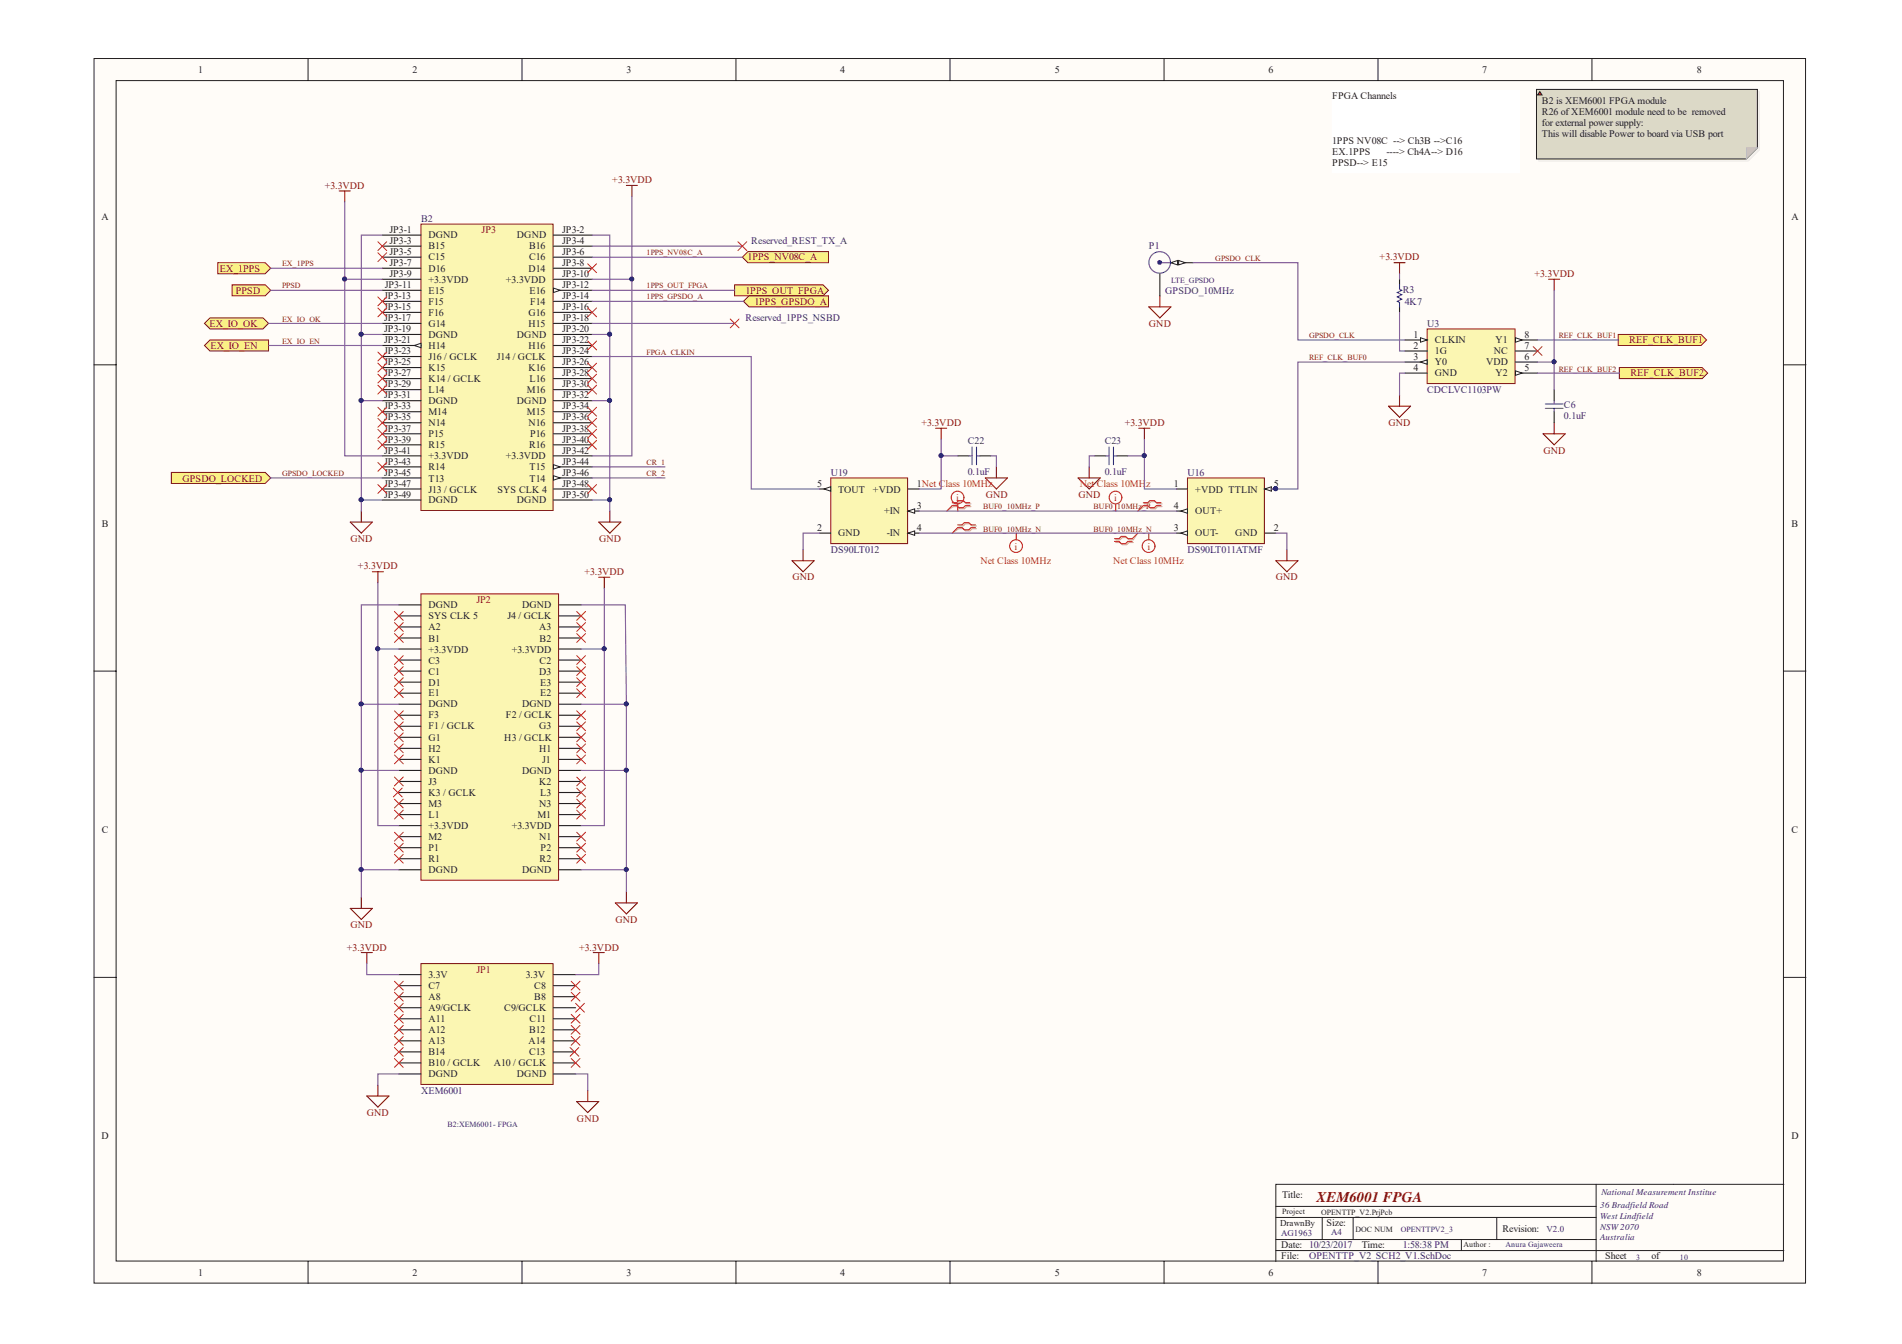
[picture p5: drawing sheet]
<svg xmlns="http://www.w3.org/2000/svg" width="297mm" height="210mm" viewBox="0 0 297 210" stroke-linecap="round" stroke-linejoin="round" font-family="sans-serif">
<path d="M14.7 9.1h267.3v191.4h-267.3z" fill="#fffcf8"/>
<path d="M14.7 9.1h267.3v191.4h-267.3z" fill="none" stroke="#231f20" stroke-width=".16"/>
<path d="M18.1 12.6h260.4v184.4h-260.4z" fill="#fffcf8"/>
<g fill="none" stroke="#231f20" stroke-width=".16">
<path d="M18.1 12.6h260.4v184.4h-260.4zM48.1 9.1v3.5M81.5 9.1v3.5M114.9 9.1v3.5M148.4 9.1v3.5M181.8 9.1v3.5M215.2 9.1v3.5M248.6 9.1v3.5M14.7 57h3.4M278.6 57h3.4M14.7 104.8h3.4M278.6 104.8h3.4"/>
<path d="M14.7 152.7h3.4M278.6 152.7h3.4M48.1 197.1v3.5M81.5 197.1v3.5M114.9 197.1v3.5M148.4 197.1v3.5M181.8 197.1v3.5M199.2 188.5h50.1M199.2 193.7h50.1M199.2 195.4h79.4M199.2 190.2h50.1M206.5 190.2v3.5"/>
<path d="M211.3 190.2v3.5M215.2 197.1v3.5M228.2 193.7v1.7M233.7 190.2v3.5M248.6 197.1v3.5M249.3 185v12.1M278.6 185h-79.4v12.1"/>
</g>
<path d="M65.7 150.5h20.7v18.9h-20.7z" fill="#fbf6b2"/>
<path d="M65.7 150.5h20.7v18.9h-20.7z" fill="none" stroke="#7f1416" stroke-width=".16"/>
<path d="M65.7 92.8h21.5v44.7h-21.5z" fill="#fbf6b2"/>
<path d="M65.7 92.8h21.5v44.7h-21.5z" fill="none" stroke="#7f1416" stroke-width=".16"/>
<path d="M65.7 35h20.7v44.8h-20.7z" fill="#fbf6b2"/>
<path d="M65.7 35h20.7v44.8h-20.7z" fill="none" stroke="#7f1416" stroke-width=".16"/>
<g fill="none" stroke="#231f20" stroke-width=".17">
<path d="M59.7 36.7h6M59.7 38.5h6M86.4 36.7h6.1M86.4 38.5h6.1M59.7 40.2h6M59.7 41.9h6M59.7 43.6h6M59.7 45.4h6M86.4 40.2h6.1M86.4 41.9h6.1M86.4 43.6h6.1M86.4 45.4h6.1"/>
<path d="M62.3 152.3h3.4M62.3 154h3.4M62.3 155.7h3.4M62.3 157.4h3.4M62.3 159.2h3.4M86.4 152.3h3.5M86.4 154h3.5M86.4 155.7h3.5M86.4 157.4h3.5M86.4 159.2h3.5M62.3 160.9h3.4M62.3 162.6h3.4"/>
<path d="M62.3 164.3h3.4M62.3 166.1h3.4M62.3 167.8h3.4M86.4 160.9h3.5M86.4 162.6h3.5M86.4 164.3h3.5M86.4 166.1h3.5M86.4 167.8h3.5"/>
</g>
<path d="M86.4 45l1.1 .4-1.1 .3z" fill="#fffcf8"/>
<path d="M86.4 45l1.1 .4-1.1 .3z" fill="none" stroke="#231f20" stroke-width=".16"/>
<path d="M59.7 47.1h6M59.7 48.8h6M59.7 50.5h6M59.7 52.3h6M59.7 54h6M86.4 47.1h6.1M86.4 48.8h6.1M86.4 50.5h6.1M86.4 52.3h6.1" fill="none" stroke="#231f20" stroke-width=".17"/>
<path d="M64.7 54l1-.4v.7z" fill="#fffcf8"/>
<path d="M64.7 54l1-.4v.7z" fill="none" stroke="#231f20" stroke-width=".16"/>
<g fill="none" stroke="#231f20" stroke-width=".17">
<path d="M59.7 55.7h6M59.7 57.4h6M59.7 59.2h6M86.4 54h6.1M86.4 55.7h6.1M86.4 57.4h6.1M86.4 59.2h6.1M59.7 60.9h6M59.7 62.6h6M59.7 64.3h6M59.7 66h6M59.7 67.8h6"/>
<path d="M59.7 69.5h6M59.7 71.2h6M59.7 72.9h6M86.4 60.9h6.1M86.4 62.6h6.1M86.4 64.3h6.1M86.4 66h6.1M86.4 67.8h6.1M86.4 69.5h6.1M86.4 71.2h6.1M86.4 72.9h6.1"/>
</g>
<path d="M86.4 72.6l1.1 .3-1.1 .4z" fill="#fffcf8"/>
<path d="M86.4 72.6l1.1 .3-1.1 .4z" fill="none" stroke="#231f20" stroke-width=".16"/>
<path d="M59.7 74.7h6M86.4 74.7h6.1" fill="none" stroke="#231f20" stroke-width=".17"/>
<path d="M86.4 74.3l1.1 .4-1.1 .3z" fill="#fffcf8"/>
<path d="M86.4 74.3l1.1 .4-1.1 .3z" fill="none" stroke="#231f20" stroke-width=".16"/>
<g fill="none" stroke="#231f20" stroke-width=".17">
<path d="M218.6 43.6v.9M218.6 47.9v.9M59.7 76.4h6M59.7 78.1h6M86.4 76.4h6.1M86.4 78.1h6.1M62.3 94.5h3.4M62.3 96.2h3.4M62.3 98h3.4M62.3 99.7h3.4M87.3 94.5h3.5M87.3 96.2h3.5"/>
<path d="M87.3 98h3.5M87.3 99.7h3.5M62.3 101.4h3.4M62.3 103.1h3.4M62.3 104.8h3.4M62.3 106.6h3.4M62.3 108.3h3.4M62.3 110h3.4M62.3 111.7h3.4M62.3 113.5h3.4M62.3 115.2h3.4M62.3 116.9h3.4"/>
<path d="M62.3 118.6h3.4M87.3 101.4h3.5M87.3 103.1h3.5M87.3 104.8h3.5M87.3 106.6h3.5M87.3 108.3h3.5M87.3 110h3.5M87.3 111.7h3.5M87.3 113.5h3.5M87.3 115.2h3.5M87.3 116.9h3.5M87.3 118.6h3.5"/>
<path d="M62.3 120.4h3.4M62.3 122.1h3.4M62.3 123.8h3.4M62.3 125.5h3.4M62.3 127.3h3.4M62.3 129h3.4M62.3 130.7h3.4M62.3 132.4h3.4M62.3 134.2h3.4M62.3 135.9h3.4M87.3 120.4h3.5M87.3 122.1h3.5"/>
<path d="M87.3 123.8h3.5M87.3 125.5h3.5M87.3 127.3h3.5M87.3 129h3.5M87.3 130.7h3.5M87.3 132.4h3.5M87.3 134.2h3.5M87.3 135.9h3.5"/>
</g>
<g fill="none" stroke="#7f1416" stroke-width=".17">
<path d="M53 29.8h1.7M53.8 29.8v1.8M97.8 29h1.7M98.7 29v1.7M179.4 47.9h3.5l-1.8 1.8zM181.1 46.2v1.7M217.7 41h1.7M218.6 41v1.8M241.9 43.6h1.7M242.7 43.6v1.8M56.4 79.8v1.8M95.2 79.8v1.8"/>
<path d="M216.8 63.5h3.5l-1.7 1.7zM218.6 61.7v1.8M54.7 81.6h3.5l-1.8 1.7zM58.2 89.3h1.7M59 89.3v1.8M93.5 81.6h3.5l-1.8 1.7zM93.5 90.2h1.7M94.4 90.2v1.7M97.8 139.3v1.8M54.7 141.9h3.5l-1.8 1.7zM56.4 148.8h1.8M56.4 140.2v1.7"/>
<path d="M57.3 148.8v1.7M92.6 148.8h1.8M93.5 148.8v1.7M96.1 141.1h3.4l-1.7 1.7zM57.3 171.2h3.4l-1.7 1.8zM59 169.5v1.7M90.1 172.1h3.4l-1.7 1.7zM91.8 170.4v1.7"/>
</g>
<path d="M218.6 44.5v.7l.3 .2-.7 .3 .7 .3-.7 .4 .7 .3-.7 .4 .4 .2v.6" fill="none" stroke="#3953a4" stroke-width=".17"/>
<path d="M115.9 40.2l.9-.9h12.6v1.7h-12.6z" fill-rule="evenodd" fill="#faf185"/>
<path d="M115.9 40.2l.9-.9h12.6v1.7h-12.6z" fill="none" stroke="#7f1416" stroke-width=".16"/>
<path d="M208.1 14.1h29.2v12.9h-29.2z" fill="#fff"/>
<path d="M208.1 14.1h29.2v12.9h-29.2z" fill="none" stroke="#fff" stroke-width=".16"/>
<path d="M34 41h7.4l.9 .9-.9 .9h-7.4z" fill-rule="evenodd" fill="#faf185"/>
<path d="M34 41h7.4l.9 .9-.9 .9h-7.4z" fill="none" stroke="#7f1416" stroke-width=".16"/>
<path d="M36.2 44.5h5.2l.9 .9-.9 .8h-5.2z" fill-rule="evenodd" fill="#faf185"/>
<path d="M36.2 44.5h5.2l.9 .9-.9 .8h-5.2z" fill="none" stroke="#7f1416" stroke-width=".16"/>
<path d="M91.8 41.2l1.4 1.4M93.2 41.2l-1.4 1.4" fill="none" stroke="#ed2024" stroke-width=".16"/>
<path d="M31.9 54l.9-.9h9.1v1.7h-9.1z" fill-rule="evenodd" fill="#faf185"/>
<path d="M31.9 54l.9-.9h9.1v1.7h-9.1z" fill="none" stroke="#7f1416" stroke-width=".16"/>
<path d="M31.9 50.5l.9-.8h8.3l.8 .8-.8 .9h-8.3z" fill-rule="evenodd" fill="#faf185"/>
<path d="M31.9 50.5l.9-.8h8.3l.8 .8-.8 .9h-8.3z" fill="none" stroke="#7f1416" stroke-width=".16"/>
<path d="M182.9 41h3.4M242.7 60.9v1.7M242.7 64.3v1.7" fill="none" stroke="#231f20" stroke-width=".17"/>
<path d="M241.3 63.8h2.8M241.3 63.1h2.8M242.7 62.6v.5M242.7 63.8v.5" fill="none" stroke="#3953a4" stroke-width=".17"/>
<path d="M241 67.8h3.4l-1.7 1.7zM242.7 66v1.8" fill="none" stroke="#7f1416" stroke-width=".17"/>
<path d="M182.9 41l1-.3v.7z" fill="#fffcf8"/>
<path d="M182.9 41l1-.3v.7z" fill="none" stroke="#231f20" stroke-width=".16"/>
<path d="M184.1 40.7l1 .3-1 .4z" fill="#fffcf8"/>
<path d="M184.1 40.7l1 .3-1 .4z" fill="none" stroke="#231f20" stroke-width=".16"/>
<path d="M181.1 42.8v3.4" fill="none" stroke="#231f20" stroke-width=".17"/>
<circle cx="181.1" cy="41" r=".31" fill="#3953a4"/>
<g fill="none" stroke="#3953a4" stroke-width=".17">
<path d="M181.1 41h1.8"/>
<circle cx="181.1" cy="41" r=".31"/>
<circle cx="181.1" cy="41" r="1.68"/>
</g>
<path d="M222.9 51.4h13.7v8.5h-13.7z" fill="#fbf6b2"/>
<path d="M222.9 51.4h13.7v8.5h-13.7z" fill="none" stroke="#7f1416" stroke-width=".16"/>
<path d="M236.7 53.1h3.4" fill="none" stroke="#231f20" stroke-width=".17"/>
<path d="M236.7 52.8l1 .3-1 .4z" fill="#fffcf8"/>
<path d="M236.7 52.8l1 .3-1 .4z" fill="none" stroke="#231f20" stroke-width=".16"/>
<path d="M219.4 53.1h3.5" fill="none" stroke="#231f20" stroke-width=".17"/>
<path d="M221.8 52.8l1.1 .3-1.1 .4z" fill="#fffcf8"/>
<path d="M221.8 52.8l1.1 .3-1.1 .4z" fill="none" stroke="#231f20" stroke-width=".16"/>
<path d="M219.4 54.8h3.5M219.4 56.6h3.5" fill="none" stroke="#231f20" stroke-width=".17"/>
<path d="M221.8 56.6l1.1-.4v.7z" fill="#fffcf8"/>
<path d="M221.8 56.6l1.1-.4v.7z" fill="none" stroke="#231f20" stroke-width=".16"/>
<path d="M219.4 58.3h3.5M236.7 58.3h3.4" fill="none" stroke="#231f20" stroke-width=".17"/>
<path d="M236.7 57.9l1 .4-1 .3z" fill="#fffcf8"/>
<path d="M236.7 57.9l1 .4-1 .3z" fill="none" stroke="#231f20" stroke-width=".16"/>
<path d="M236.7 56.6h3.4M236.7 54.8h3.4" fill="none" stroke="#231f20" stroke-width=".17"/>
<path d="M114.7 44.5h13.8l.9 .9-.9 .8h-13.8z" fill-rule="evenodd" fill="#faf185"/>
<path d="M114.7 44.5h13.8l.9 .9-.9 .8h-13.8z" fill="none" stroke="#7f1416" stroke-width=".16"/>
<path d="M185.4 74.7h12.1v10.2h-12.1z" fill="#fbf6b2"/>
<path d="M185.4 74.7h12.1v10.2h-12.1z" fill="none" stroke="#7f1416" stroke-width=".16"/>
<path d="M183.7 83.3h1.7" fill="none" stroke="#231f20" stroke-width=".17"/>
<path d="M184.4 83.3l1-.4v.7z" fill="#fffcf8"/>
<path d="M184.4 83.3l1-.4v.7z" fill="none" stroke="#231f20" stroke-width=".16"/>
<path d="M183.7 79.8h1.7" fill="none" stroke="#231f20" stroke-width=".17"/>
<path d="M184.4 79.8l1-.3v.7z" fill="#fffcf8"/>
<path d="M184.4 79.8l1-.3v.7z" fill="none" stroke="#231f20" stroke-width=".16"/>
<path d="M183.7 76.4h1.7M197.5 76.4h1.7M197.5 83.3h1.7" fill="none" stroke="#231f20" stroke-width=".17"/>
<path d="M197.5 76.4l1.1-.3v.6z" fill="#fffcf8"/>
<path d="M197.5 76.4l1.1-.3v.6z" fill="none" stroke="#231f20" stroke-width=".16"/>
<circle cx="199.2" cy="76.4" r=".31" fill="#282973"/>
<circle cx="199.2" cy="76.4" r=".31" fill="none" stroke="#282973" stroke-width=".16"/>
<circle cx="199.2" cy="76.4" r=".31" fill="#282973"/>
<circle cx="199.2" cy="76.4" r=".31" fill="none" stroke="#282973" stroke-width=".16"/>
<path d="M168.4 74.7h3.4l-1.7 1.7zM170.1 72.9v1.8M177.9 66.9h1.7M178.7 66.9v1.7M199.2 87.6h3.5l-1.7 1.7zM201 85.9v1.7" fill="none" stroke="#7f1416" stroke-width=".17"/>
<path d="M171 71.2h1.7M174.4 71.2h1.7" fill="none" stroke="#231f20" stroke-width=".17"/>
<path d="M172.7 71.2h.5M173.2 69.8v2.8M173.9 69.8v2.8M173.9 71.2h.5" fill="none" stroke="#3953a4" stroke-width=".17"/>
<path d="M178.7 78.7h.7l.4-.3h.6l.4 .3h.7M178.7 79.2h.7l.4 .3h.6l.4-.3h.7M174.2 84.8h.7l.4 .3h.7l.3-.3h.7M174.2 84.3h.7l.4-.3h.7l.3 .3h.7" fill="none" stroke="#d1a19e" stroke-width=".17"/>
<path d="M178.7 79.2l-1 .6M177.7 83.3l-.7 1" fill="none" stroke="#d1a19e" stroke-width=".16"/>
<g fill="none" stroke="#ed2024" stroke-width=".17">
<path d="M174.2 78.8v1M178.6 78.6h.6l.4-.4h.7l.3 .4h.7M178.6 79h.6l.4 .3h.7l.3-.3h.7M174.1 84.6h.7l.3 .3h.7l.3-.3h.7M174.1 84.2h.7l.3-.4h.7l.3 .4h.7M179.4 83.3v1"/>
<circle cx="174.2" cy="77.7" r=".99"/>
<circle cx="179.4" cy="85.3" r="1"/>
</g>
<path d="M178.6 79l-.9 .8M177.7 83.3l-.9 .9" fill="none" stroke="#ed2024" stroke-width=".16"/>
<path d="M252.7 52.3h13l.8 .8-.8 .9h-13z" fill-rule="evenodd" fill="#faf185"/>
<path d="M252.7 52.3h13l.8 .8-.8 .9h-13z" fill="none" stroke="#7f1416" stroke-width=".16"/>
<path d="M252.9 57.4h12.9l.9 .9-.9 .9h-12.9z" fill-rule="evenodd" fill="#faf185"/>
<path d="M252.9 57.4h12.9l.9 .9-.9 .9h-12.9z" fill="none" stroke="#7f1416" stroke-width=".16"/>
<path d="M129.7 74.7h12v10.2h-12z" fill="#fbf6b2"/>
<path d="M129.7 74.7h12v10.2h-12z" fill="none" stroke="#7f1416" stroke-width=".16"/>
<path d="M141.8 79.8h1.7" fill="none" stroke="#231f20" stroke-width=".17"/>
<path d="M141.8 79.8l1-.3v.7z" fill="#fffcf8"/>
<path d="M141.8 79.8l1-.3v.7z" fill="none" stroke="#231f20" stroke-width=".16"/>
<path d="M141.8 83.3h1.7" fill="none" stroke="#231f20" stroke-width=".17"/>
<path d="M141.8 83.3l1-.4v.7z" fill="#fffcf8"/>
<path d="M141.8 83.3l1-.4v.7z" fill="none" stroke="#231f20" stroke-width=".16"/>
<path d="M128 76.4h1.7" fill="none" stroke="#231f20" stroke-width=".17"/>
<path d="M128.7 76.4l1-.3v.6z" fill="#fffcf8"/>
<path d="M128.7 76.4l1-.3v.6z" fill="none" stroke="#231f20" stroke-width=".16"/>
<path d="M141.8 76.4h1.7M149.6 71.2h1.7M153 71.2h1.7M128 83.3h1.7" fill="none" stroke="#231f20" stroke-width=".17"/>
<path d="M146.1 66.9h1.7M147 66.9v1.7M153.9 74.7h3.4l-1.7 1.7zM155.6 72.9v1.8M123.7 87.6h3.4l-1.7 1.7zM125.4 85.9v1.7" fill="none" stroke="#7f1416" stroke-width=".17"/>
<path d="M151.3 71.2h.5M151.8 69.8v2.8M152.5 69.8v2.8M152.5 71.2h.5" fill="none" stroke="#3953a4" stroke-width=".17"/>
<path d="M148.9 78.7h.7l.3-.3h.7l.4 .3h.6M148.9 79.2h.7l.3 .3h.7l.4-.3h.6M149.7 82.2h.7l.4-.4h.7l.3 .4h.7M149.7 82.6h.7l.4 .3h.7l.3-.3h.7" fill="none" stroke="#d1a19e" stroke-width=".17"/>
<path d="M148.9 79.2l-1.1 .6M149.7 82.6l-1 .7" fill="none" stroke="#d1a19e" stroke-width=".16"/>
<g fill="none" stroke="#ed2024" stroke-width=".17">
<path d="M148.7 78.6h.7l.3-.4h.7l.4 .4h.7M148.7 79h.7l.3 .3h.7l.4-.3h.7M149.6 78.8v1M149.6 82h.7l.3-.3h.7l.3 .3h.7M149.6 82.4h.7l.3 .4h.7l.3-.4h.7M158.7 83.3v1"/>
<circle cx="149.5" cy="77.7" r=".99"/>
<circle cx="158.7" cy="85.3" r="1"/>
</g>
<path d="M148.7 79l-.9 .8M149.6 82.4l-.9 .9" fill="none" stroke="#ed2024" stroke-width=".16"/>
<path d="M26.8 73.8h14.6l.9 .9-.9 .8h-14.6z" fill-rule="evenodd" fill="#faf185"/>
<path d="M26.8 73.8h14.6l.9 .9-.9 .8h-14.6z" fill="none" stroke="#7f1416" stroke-width=".16"/>
<path d="M116.1 47.1l.9-.9h12.4v1.7h-12.4z" fill-rule="evenodd" fill="#faf185"/>
<path d="M116.1 47.1l.9-.9h12.4v1.7h-12.4z" fill="none" stroke="#7f1416" stroke-width=".16"/>
<g fill="none" stroke="#ed2024" stroke-width=".16">
<path d="M59 37.8l1.4 1.3M59 39.5l1.4 1.4M60.4 37.8l-1.4 1.3M60.4 39.5l-1.4 1.4M59 46.4l1.4 1.4M59 48.1l1.4 1.4M59 55l1.4 1.4M59 56.7l1.4 1.4M59 58.5l1.4 1.3M60.4 46.4l-1.4 1.4M60.4 48.1l-1.4 1.4M60.4 55l-1.4 1.4"/>
<path d="M60.4 56.7l-1.4 1.4M60.4 58.5l-1.4 1.3M91.8 48.1l1.4 1.4M91.8 53.3l1.4 1.4M91.8 56.7l1.4 1.4M91.8 58.5l1.4 1.3M93.2 48.1l-1.4 1.4M93.2 53.3l-1.4 1.4M93.2 56.7l-1.4 1.4M93.2 58.5l-1.4 1.3M239.4 54.2l1.4 1.3M240.8 54.2l-1.4 1.3"/>
<path d="M59 60.2l1.4 1.4M59 63.6l1.4 1.4M59 65.4l1.4 1.3M59 67.1l1.4 1.4M59 68.8l1.4 1.4M59 72.3l1.4 1.3M59 75.7l1.4 1.4M60.4 60.2l-1.4 1.4M60.4 63.6l-1.4 1.4M60.4 65.4l-1.4 1.3M60.4 67.1l-1.4 1.4M60.4 68.8l-1.4 1.4"/>
<path d="M60.4 72.3l-1.4 1.3M60.4 75.7l-1.4 1.4M91.8 60.2l1.4 1.4M91.8 63.6l1.4 1.4M91.8 65.4l1.4 1.3M91.8 67.1l1.4 1.4M91.8 68.8l1.4 1.4M91.8 75.7l1.4 1.4M93.2 65.4l-1.4 1.3M93.2 67.1l-1.4 1.4M93.2 60.2l-1.4 1.4M93.2 63.6l-1.4 1.4"/>
<path d="M93.2 68.8l-1.4 1.4M93.2 75.7l-1.4 1.4M61.6 95.5l1.4 1.4M61.6 97.3l1.4 1.3M61.6 99l1.4 1.4M63 95.5l-1.4 1.4M63 97.3l-1.4 1.3M63 99l-1.4 1.4M90.1 99l1.3 1.4M90.1 97.3l1.3 1.3M90.1 95.5l1.3 1.4M91.4 99l-1.3 1.4"/>
<path d="M91.4 97.3l-1.3 1.3M91.4 95.5l-1.3 1.4M61.6 102.4l1.4 1.4M61.6 104.2l1.4 1.3M61.6 105.9l1.4 1.4M61.6 107.6l1.4 1.4M61.6 111.1l1.4 1.3M61.6 112.8l1.4 1.4M61.6 114.5l1.4 1.4M61.6 116.2l1.4 1.4M61.6 118l1.4 1.3M63 102.4l-1.4 1.4"/>
<path d="M63 104.2l-1.4 1.3M63 105.9l-1.4 1.4M63 107.6l-1.4 1.4M63 111.1l-1.4 1.3M63 112.8l-1.4 1.4M63 114.5l-1.4 1.4M63 116.2l-1.4 1.4M63 118l-1.4 1.3M90.1 118l1.3 1.3M90.1 116.2l1.3 1.4M90.1 114.5l1.3 1.4M90.1 112.8l1.3 1.4"/>
<path d="M90.1 111.1l1.3 1.3M90.1 107.6l1.3 1.4M90.1 105.9l1.3 1.4M90.1 104.2l1.3 1.3M90.1 102.4l1.3 1.4M91.4 118l-1.3 1.3M91.4 116.2l-1.3 1.4M91.4 114.5l-1.3 1.4M91.4 112.8l-1.3 1.4M91.4 111.1l-1.3 1.3M91.4 107.6l-1.3 1.4M91.4 105.9l-1.3 1.4"/>
<path d="M91.4 104.2l-1.3 1.3M91.4 102.4l-1.3 1.4M61.4 123.1l1.4 1.4M61.6 121.4l1.4 1.4M61.6 124.9l1.4 1.3M61.6 126.6l1.4 1.4M61.6 130l1.4 1.4M61.6 131.8l1.4 1.3M61.6 133.5l1.4 1.4M62.8 123.1l-1.4 1.4M63 121.4l-1.4 1.4M63 124.9l-1.4 1.3"/>
<path d="M63 126.6l-1.4 1.4M63 130l-1.4 1.4M63 131.8l-1.4 1.3M63 133.5l-1.4 1.4M90.1 133.5l1.3 1.4M90.1 131.8l1.3 1.3M90.1 130l1.3 1.4M90.1 126.6l1.3 1.4M90.1 124.9l1.3 1.3M90.1 123.1l1.3 1.4M90.1 121.4l1.3 1.4M91.4 133.5l-1.3 1.4"/>
<path d="M91.4 131.8l-1.3 1.3M91.4 130l-1.3 1.4M91.4 126.6l-1.3 1.4M91.4 124.9l-1.3 1.3M91.4 123.1l-1.3 1.4M91.4 121.4l-1.3 1.4M61.6 153.3l1.4 1.4M61.6 155l1.4 1.4M61.6 156.8l1.4 1.3M61.6 158.5l1.4 1.4M63 158.5l-1.4 1.4M63 155l-1.4 1.4"/>
<path d="M63 153.3l-1.4 1.4M63 156.8l-1.4 1.3M89.2 153.3l1.4 1.4M89.2 155l1.4 1.4M89.2 158.5l1.4 1.4M89.9 156.8l1.4 1.3M90.6 153.3l-1.4 1.4M90.6 155l-1.4 1.4M90.6 158.5l-1.4 1.4M91.3 156.8l-1.4 1.3M61.6 160.2l1.4 1.4M61.6 161.9l1.4 1.4"/>
<path d="M61.6 163.7l1.4 1.3M61.6 165.4l1.4 1.4M63 161.9l-1.4 1.4M63 160.2l-1.4 1.4M63 163.7l-1.4 1.3M63 165.4l-1.4 1.4M89 163.7l1.4 1.3M89.2 160.2l1.4 1.4M89.2 161.9l1.4 1.4M89.2 165.4l1.4 1.4M90.4 163.7l-1.4 1.3M90.6 160.2l-1.4 1.4"/>
<path d="M90.6 161.9l-1.4 1.4M90.6 165.4l-1.4 1.4"/>
</g>
<path d="M92.5 78.1h2.7" fill="none" stroke="#784c9e" stroke-width=".17"/>
<circle cx="95.2" cy="78.1" r=".31" fill="#282973"/>
<circle cx="95.2" cy="78.1" r=".31" fill="none" stroke="#282973" stroke-width=".16"/>
<path d="M92.5 62.6h2.7" fill="none" stroke="#784c9e" stroke-width=".17"/>
<circle cx="95.2" cy="62.6" r=".31" fill="#282973"/>
<circle cx="95.2" cy="62.6" r=".31" fill="none" stroke="#282973" stroke-width=".16"/>
<path d="M92.5 52.3h2.7" fill="none" stroke="#784c9e" stroke-width=".17"/>
<circle cx="95.2" cy="52.2" r=".31" fill="#282973"/>
<circle cx="95.2" cy="52.2" r=".31" fill="none" stroke="#282973" stroke-width=".16"/>
<path d="M56.4 52.3h3.3" fill="none" stroke="#784c9e" stroke-width=".17"/>
<circle cx="56.4" cy="52.2" r=".31" fill="#282973"/>
<circle cx="56.4" cy="52.2" r=".31" fill="none" stroke="#282973" stroke-width=".16"/>
<path d="M56.4 62.6h3.3" fill="none" stroke="#784c9e" stroke-width=".17"/>
<circle cx="56.4" cy="62.6" r=".31" fill="#282973"/>
<circle cx="56.4" cy="62.6" r=".31" fill="none" stroke="#282973" stroke-width=".16"/>
<path d="M56.4 78.1h3.3" fill="none" stroke="#784c9e" stroke-width=".17"/>
<circle cx="56.4" cy="78.1" r=".31" fill="#282973"/>
<circle cx="56.4" cy="78.1" r=".31" fill="none" stroke="#282973" stroke-width=".16"/>
<path d="M92.5 43.6h6.2" fill="none" stroke="#784c9e" stroke-width=".17"/>
<circle cx="98.7" cy="43.6" r=".3" fill="#282973"/>
<circle cx="98.7" cy="43.6" r=".3" fill="none" stroke="#282973" stroke-width=".16"/>
<path d="M53.8 43.6h5.9" fill="none" stroke="#784c9e" stroke-width=".17"/>
<circle cx="53.8" cy="43.6" r=".3" fill="#282973"/>
<circle cx="53.8" cy="43.6" r=".3" fill="none" stroke="#282973" stroke-width=".16"/>
<path d="M92.5 38.5h23.4M92.5 40.2h23.4M242.7 45.4v11.2h-2.6M92.5 72.9h11.4M92.5 74.7h11.4" fill="none" stroke="#784c9e" stroke-width=".17"/>
<circle cx="242.7" cy="56.5" r=".3" fill="#282973"/>
<circle cx="242.7" cy="56.5" r=".3" fill="none" stroke="#282973" stroke-width=".16"/>
<path d="M218.6 42.8v.8M218.6 48.8v6h.8M219.4 58.3h-.8v3.4M56.4 120.4h5.9" fill="none" stroke="#784c9e" stroke-width=".17"/>
<circle cx="56.4" cy="120.3" r=".31" fill="#282973"/>
<circle cx="56.4" cy="120.3" r=".31" fill="none" stroke="#282973" stroke-width=".16"/>
<path d="M56.4 110h5.9" fill="none" stroke="#784c9e" stroke-width=".17"/>
<circle cx="56.4" cy="110" r=".31" fill="#282973"/>
<circle cx="56.4" cy="110" r=".31" fill="none" stroke="#282973" stroke-width=".16"/>
<path d="M90.8 120.4h7" fill="none" stroke="#784c9e" stroke-width=".17"/>
<circle cx="97.8" cy="120.3" r=".3" fill="#282973"/>
<circle cx="97.8" cy="120.3" r=".3" fill="none" stroke="#282973" stroke-width=".16"/>
<path d="M90.8 110h7" fill="none" stroke="#784c9e" stroke-width=".17"/>
<circle cx="97.8" cy="110" r=".3" fill="#282973"/>
<circle cx="97.8" cy="110" r=".3" fill="none" stroke="#282973" stroke-width=".16"/>
<path d="M59 101.4h3.3" fill="none" stroke="#784c9e" stroke-width=".17"/>
<circle cx="59" cy="101.4" r=".31" fill="#282973"/>
<circle cx="59" cy="101.4" r=".31" fill="none" stroke="#282973" stroke-width=".16"/>
<path d="M90.8 101.4h3.6" fill="none" stroke="#784c9e" stroke-width=".17"/>
<circle cx="94.3" cy="101.4" r=".3" fill="#282973"/>
<circle cx="94.3" cy="101.4" r=".3" fill="none" stroke="#282973" stroke-width=".16"/>
<path d="M56.4 135.9h5.9" fill="none" stroke="#784c9e" stroke-width=".17"/>
<circle cx="56.4" cy="135.8" r=".31" fill="#282973"/>
<circle cx="56.4" cy="135.8" r=".31" fill="none" stroke="#282973" stroke-width=".16"/>
<path d="M90.8 135.9h7" fill="none" stroke="#784c9e" stroke-width=".17"/>
<circle cx="97.8" cy="135.8" r=".3" fill="#282973"/>
<circle cx="97.8" cy="135.8" r=".3" fill="none" stroke="#282973" stroke-width=".16"/>
<path d="M41.9 50.5h17.8M41.9 54h17.8M42.3 41.9h17.4M42.3 45.4h17.4M92.5 47.1h23.6M242.7 56.6v4.3M57.3 150.5v1.8h5M93.5 150.5v1.8h-3.6M62.3 167.8h-3.3v1.7M89.9 167.8h1.9v2.6" fill="none" stroke="#784c9e" stroke-width=".17"/>
<circle cx="242.7" cy="56.5" r=".3" fill="#282973"/>
<circle cx="242.7" cy="56.5" r=".3" fill="none" stroke="#282973" stroke-width=".16"/>
<path d="M53.8 31.6v39.6h5.9M240.1 53.1h12.6M240.1 58.3h12.8" fill="none" stroke="#784c9e" stroke-width=".17"/>
<circle cx="53.8" cy="43.6" r=".3" fill="#282973"/>
<circle cx="53.8" cy="43.6" r=".3" fill="none" stroke="#282973" stroke-width=".16"/>
<path d="M62.3 94.5h-5.9v45.7" fill="none" stroke="#784c9e" stroke-width=".17"/>
<circle cx="56.4" cy="110" r=".31" fill="#282973"/>
<circle cx="56.4" cy="110" r=".31" fill="none" stroke="#282973" stroke-width=".16"/>
<circle cx="56.4" cy="120.3" r=".31" fill="#282973"/>
<circle cx="56.4" cy="120.3" r=".31" fill="none" stroke="#282973" stroke-width=".16"/>
<circle cx="56.4" cy="135.8" r=".31" fill="#282973"/>
<circle cx="56.4" cy="135.8" r=".31" fill="none" stroke="#282973" stroke-width=".16"/>
<path d="M59.7 36.7h-3.3v43.1" fill="none" stroke="#784c9e" stroke-width=".17"/>
<circle cx="56.4" cy="78.1" r=".31" fill="#282973"/>
<circle cx="56.4" cy="78.1" r=".31" fill="none" stroke="#282973" stroke-width=".16"/>
<circle cx="56.4" cy="62.6" r=".31" fill="#282973"/>
<circle cx="56.4" cy="62.6" r=".31" fill="none" stroke="#282973" stroke-width=".16"/>
<circle cx="56.4" cy="52.2" r=".31" fill="#282973"/>
<circle cx="56.4" cy="52.2" r=".31" fill="none" stroke="#282973" stroke-width=".16"/>
<path d="M59 91.1v37.9h3.3" fill="none" stroke="#784c9e" stroke-width=".17"/>
<circle cx="59" cy="101.4" r=".31" fill="#282973"/>
<circle cx="59" cy="101.4" r=".31" fill="none" stroke="#282973" stroke-width=".16"/>
<path d="M94.4 91.9v37.1h-3.6" fill="none" stroke="#784c9e" stroke-width=".17"/>
<circle cx="94.3" cy="101.4" r=".3" fill="#282973"/>
<circle cx="94.3" cy="101.4" r=".3" fill="none" stroke="#282973" stroke-width=".16"/>
<path d="M90.8 94.5h6.9l.1 15.5v29.3" fill="none" stroke="#784c9e" stroke-width=".17"/>
<circle cx="97.8" cy="110" r=".3" fill="#282973"/>
<circle cx="97.8" cy="110" r=".3" fill="none" stroke="#282973" stroke-width=".16"/>
<circle cx="97.8" cy="120.3" r=".3" fill="#282973"/>
<circle cx="97.8" cy="120.3" r=".3" fill="none" stroke="#282973" stroke-width=".16"/>
<circle cx="97.8" cy="135.8" r=".3" fill="#282973"/>
<circle cx="97.8" cy="135.8" r=".3" fill="none" stroke="#282973" stroke-width=".16"/>
<path d="M98.7 30.7v40.5h-6.2" fill="none" stroke="#784c9e" stroke-width=".17"/>
<circle cx="98.7" cy="43.6" r=".3" fill="#282973"/>
<circle cx="98.7" cy="43.6" r=".3" fill="none" stroke="#282973" stroke-width=".16"/>
<path d="M92.5 36.7h2.7v43.1" fill="none" stroke="#784c9e" stroke-width=".17"/>
<circle cx="95.2" cy="78.1" r=".31" fill="#282973"/>
<circle cx="95.2" cy="78.1" r=".31" fill="none" stroke="#282973" stroke-width=".16"/>
<circle cx="95.2" cy="62.6" r=".31" fill="#282973"/>
<circle cx="95.2" cy="62.6" r=".31" fill="none" stroke="#282973" stroke-width=".16"/>
<circle cx="95.2" cy="52.2" r=".31" fill="#282973"/>
<circle cx="95.2" cy="52.2" r=".31" fill="none" stroke="#282973" stroke-width=".16"/>
<path d="M176.1 71.2h2.6" fill="none" stroke="#784c9e" stroke-width=".17"/>
<circle cx="178.7" cy="71.2" r=".31" fill="#282973"/>
<circle cx="178.7" cy="71.2" r=".31" fill="none" stroke="#282973" stroke-width=".16"/>
<path d="M171 71.2h-.9v1.7M178.7 68.6v7.8h5M199.2 83.3h1.8v2.6" fill="none" stroke="#784c9e" stroke-width=".17"/>
<circle cx="178.7" cy="71.2" r=".31" fill="#282973"/>
<circle cx="178.7" cy="71.2" r=".31" fill="none" stroke="#282973" stroke-width=".16"/>
<path d="M219.4 56.6h-16.7v19.8h-4.3" fill="none" stroke="#784c9e" stroke-width=".17"/>
<circle cx="199.2" cy="76.4" r=".31" fill="#282973"/>
<circle cx="199.2" cy="76.4" r=".31" fill="none" stroke="#282973" stroke-width=".16"/>
<path d="M147 71.2h2.6M128 83.3h-2.6v2.6" fill="none" stroke="#784c9e" stroke-width=".17"/>
<circle cx="147" cy="71.2" r=".3" fill="#282973"/>
<circle cx="147" cy="71.2" r=".3" fill="none" stroke="#282973" stroke-width=".16"/>
<path d="M147 68.6v7.8h-3.5M154.7 71.2h.9v1.7M143.5 83.3h40.2" fill="none" stroke="#784c9e" stroke-width=".17"/>
<circle cx="147" cy="71.2" r=".3" fill="#282973"/>
<circle cx="147" cy="71.2" r=".3" fill="none" stroke="#282973" stroke-width=".16"/>
<path d="M92.5 55.7h24.8v20.7h10.7M92.5 45.4h22.2M92.5 50.5h22.2M186.3 41h16.4v12.1h16.7M42.3 74.7h17.4M143.5 79.8h40.2" fill="none" stroke="#784c9e" stroke-width=".17"/>
<path d="M115.2 37.8l1.4 1.3M116.6 37.8l-1.4 1.3M114 49.8l1.4 1.4M115.4 49.8l-1.4 1.4" fill="none" stroke="#ed2024" stroke-width=".16"/>
<path d="M240.3 14.3h34.5v9.2l-1.7 1.7h-32.8z" fill="#f3f1eb"/>
<g fill="#bfbdba">
<path d="M240.3 14.3h34.5v9.2l-1.7 1.7h-32.8zM240.3 14.3v10.9h32.8l1.7-1.7v-9.2z"/>
<path d="M240.3 14.3h34.5v9.2l-1.7 1.7h-32.8zM240.3 14.3v10.9h32.8l1.7-1.7v-9.2z"/>
</g>
<path d="M240 14h34.5v9.1l-1.8 1.7h-32.7z" fill-rule="evenodd" fill="#dcd9c7"/>
<path d="M240 14h34.5v9.1l-1.8 1.7h-32.7z" fill="none" stroke="#231f20" stroke-width=".16"/>
<path d="M272.7 23.1h1.8l-1.8 1.7z" fill="#cac7c4"/>
<path d="M272.7 23.1h1.8l-1.8 1.7z" fill="none" stroke="#bfbdba" stroke-width=".16"/>
<path d="M240.5 14.3l.3 .5h-.7z" fill="#ee312c"/>
<path d="M240.5 14.3l.3 .5h-.7z" fill="none" stroke="#2f1010" stroke-width=".16"/>
<text font-size="2.3" fill="#7f1416" x="205.6" y="187.8">XEM6001 FPGA</text>
<g font-size="1.6" fill="#231f20">
<text x="31" y="11.4">1</text>
<text x="64.4" y="11.4">2</text>
<text x="97.8" y="11.4">3</text>
<text x="131.2" y="11.4">4</text>
<text x="164.7" y="11.4">5</text>
<text x="198.1" y="11.4">6</text>
<text x="231.5" y="11.4">7</text>
<text x="265" y="11.4">8</text>
<text x="208.1" y="15.5">FPGA Channels</text>
<text x="240.8" y="16.2">B2 is XEM6001 FPGA module</text>
<text x="240.8" y="17.9">R26 ofXEM6001 module need to be removed</text>
<text x="208.1" y="22.4">1PPS NV08C --&gt; Ch3B --&gt;C16</text>
<text x="240.8" y="19.6">for external power supply:</text>
<text x="240.8" y="21.4">This will disable Power to board via USB port</text>
<text x="208.1" y="24.2">EX.1PPS</text>
<text x="208.1" y="25.9">PPSD--&gt; E15</text>
<text x="216.5" y="24.2">----&gt; Ch4A--&gt; D16</text>
<text x="15.8" y="34.4">A</text>
<text x="279.8" y="34.4">A</text>
<text x="60.8" y="36.4">JP3-1</text>
<text x="60.8" y="38.1">JP3-3</text>
<text x="60.8" y="39.9">JP3-5</text>
<text x="60.8" y="41.6">JP3-7</text>
<text x="66.9" y="37.2">DGND</text>
<text x="66.9" y="39">B15</text>
<text x="66.9" y="40.7">C15</text>
<text x="80.7" y="37.2">DGND</text>
<text x="82.6" y="39">B16</text>
<text x="82.6" y="40.7">C16</text>
<text x="87.8" y="41.6">JP3-8</text>
<text x="87.8" y="38.1">JP3-4</text>
<text x="87.8" y="39.9">JP3-6</text>
<text x="87.8" y="36.4">JP3-2</text>
<text x="60" y="46.8">JP3-13</text>
<text x="60.1" y="45.1">JP3-11</text>
<text x="60.8" y="43.3">JP3-9</text>
<text x="66.9" y="42.4">D16</text>
<text x="66.9" y="44.2">+3.3VDD</text>
<text x="66.9" y="45.9">E15</text>
<text x="66.9" y="47.6">F15</text>
<text x="79" y="44.2">+3.3VDD</text>
<text x="82.5" y="42.4">D14</text>
<text x="82.7" y="45.9">E16</text>
<text x="82.8" y="47.6">F14</text>
<text x="87.8" y="43.3">JP3-10</text>
<text x="87.8" y="45.1">JP3-12</text>
<text x="87.8" y="46.8">JP3-14</text>
<text x="60" y="48.5">JP3-15</text>
<text x="60" y="50.2">JP3-17</text>
<text x="60" y="51.9">JP3-19</text>
<text x="60" y="53.6">JP3-21</text>
<text x="66.9" y="49.3">F16</text>
<text x="66.9" y="51.1">G14</text>
<text x="66.9" y="52.8">DGND</text>
<text x="80.7" y="52.8">DGND</text>
<text x="82.5" y="49.3">G16</text>
<text x="82.5" y="51.1">H15</text>
<text x="87.8" y="48.5">JP3-16</text>
<text x="87.8" y="50.2">JP3-18</text>
<text x="87.8" y="53.6">JP3-22</text>
<text x="87.8" y="51.9">JP3-20</text>
<text x="220.7" y="52.8">1</text>
<text x="224.1" y="53.6">CLKIN</text>
<text x="233.6" y="53.6">Y1</text>
<text x="238.1" y="52.8">8</text>
<text x="60" y="55.3">JP3-23</text>
<text x="60" y="57.1">JP3-25</text>
<text x="60" y="58.8">JP3-27</text>
<text x="66.9" y="54.5">H14</text>
<text x="66.9" y="56.2">J16 / GCLK</text>
<text x="66.9" y="58">K15</text>
<text x="66.9" y="59.7">K14 / GCLK</text>
<text x="77.6" y="56.2">J14 / GCLK</text>
<text x="82.5" y="54.5">H16</text>
<text x="82.5" y="58">K16</text>
<text x="82.7" y="59.7">L16</text>
<text x="87.8" y="57.1">JP3-26</text>
<text x="87.8" y="58.8">JP3-28</text>
<text x="87.8" y="55.3">JP3-24</text>
<text x="220.7" y="54.5">2</text>
<text x="220.7" y="56.2">3</text>
<text x="220.7" y="58">4</text>
<text x="224.1" y="55.3">1G</text>
<text x="224.1" y="57.1">Y0</text>
<text x="224.1" y="58.8">GND</text>
<text x="232.1" y="57.1">VDD</text>
<text x="233.3" y="55.3">NC</text>
<text x="233.6" y="58.8">Y2</text>
<text x="238.1" y="54.5">7</text>
<text x="238.1" y="56.2">6</text>
<text x="238.1" y="58">5</text>
<text x="60" y="60.5">JP3-29</text>
<text x="60" y="62.2">JP3-31</text>
<text x="60" y="64">JP3-33</text>
<text x="60" y="65.7">JP3-35</text>
<text x="66.9" y="61.4">L14</text>
<text x="66.9" y="63.1">DGND</text>
<text x="66.9" y="64.9">M14</text>
<text x="80.7" y="63.1">DGND</text>
<text x="82.3" y="61.4">M16</text>
<text x="82.3" y="64.9">M15</text>
<text x="87.8" y="65.7">JP3-36</text>
<text x="87.8" y="60.5">JP3-30</text>
<text x="87.8" y="64">JP3-34</text>
<text x="87.8" y="62.2">JP3-32</text>
<text x="60" y="67.4">JP3-37</text>
<text x="60" y="69.1">JP3-39</text>
<text x="60" y="70.9">JP3-41</text>
<text x="66.9" y="66.6">N14</text>
<text x="66.9" y="68.3">P15</text>
<text x="66.9" y="70.1">R15</text>
<text x="66.9" y="71.8">+3.3VDD</text>
<text x="79" y="71.8">+3.3VDD</text>
<text x="82.5" y="66.6">N16</text>
<text x="82.6" y="70.1">R16</text>
<text x="82.8" y="68.3">P16</text>
<text x="87.8" y="70.9">JP3-42</text>
<text x="87.8" y="69.1">JP3-40</text>
<text x="87.8" y="67.4">JP3-38</text>
<text x="60" y="72.6">JP3-43</text>
<text x="60" y="74.3">JP3-45</text>
<text x="60" y="76.1">JP3-47</text>
<text x="60" y="77.8">JP3-49</text>
<text x="66.9" y="73.5">R14</text>
<text x="66.9" y="75.2">T13</text>
<text x="66.9" y="77">J13 / GCLK</text>
<text x="77.7" y="77">SYS CLK 4</text>
<text x="82.7" y="73.5">T15</text>
<text x="82.7" y="75.2">T14</text>
<text x="87.8" y="76.1">JP3-48</text>
<text x="87.8" y="72.6">JP3-44</text>
<text x="87.8" y="74.3">JP3-46</text>
<text x="87.8" y="77.8">JP3-50</text>
<text x="127.6" y="76.1">5</text>
<text x="130.9" y="77">TOUT</text>
<text x="136.3" y="77">+VDD</text>
<text x="143.2" y="76.1">1Net Class 10MHz</text>
<text x="183.3" y="76.1">1</text>
<text x="186.7" y="77">+VDD TTLIN</text>
<text x="198.9" y="76.1">5</text>
<text x="15.9" y="82.3">B</text>
<text x="66.9" y="78.6">DGND</text>
<text x="80.7" y="78.6">DGND</text>
<text x="127.6" y="83">2</text>
<text x="130.9" y="83.8">GND</text>
<text x="138.1" y="80.3">+IN</text>
<text x="138.5" y="83.8">-IN</text>
<text x="143.2" y="83">4</text>
<text x="143.2" y="79.5">3</text>
<text x="183.3" y="83">3</text>
<text x="183.3" y="79.5">4</text>
<text x="186.7" y="83.8">OUT-</text>
<text x="186.7" y="80.3">OUT+</text>
<text x="192.9" y="83.8">GND</text>
<text x="198.9" y="83">2</text>
<text x="279.8" y="82.3">B</text>
<text x="66.9" y="95.1">DGND</text>
<text x="81.6" y="95.1">DGND</text>
<text x="66.9" y="96.8">SYS CLK 5</text>
<text x="66.9" y="98.5">A2</text>
<text x="66.9" y="100.2">B1</text>
<text x="66.9" y="102">+3.3VDD</text>
<text x="79.3" y="96.8">J4 / GCLK</text>
<text x="79.9" y="102">+3.3VDD</text>
<text x="84.2" y="98.5">A3</text>
<text x="84.3" y="100.2">B2</text>
<text x="66.9" y="103.7">C3</text>
<text x="66.9" y="105.4">C1</text>
<text x="66.9" y="107.1">D1</text>
<text x="84.2" y="105.4">D3</text>
<text x="84.3" y="103.7">C2</text>
<text x="84.4" y="107.1">E3</text>
<text x="66.9" y="108.8">E1</text>
<text x="66.9" y="110.5">DGND</text>
<text x="66.9" y="112.2">F3</text>
<text x="66.9" y="114">F1 / GCLK</text>
<text x="79" y="112.2">F2 / GCLK</text>
<text x="81.6" y="110.5">DGND</text>
<text x="84.2" y="114">G3</text>
<text x="84.4" y="108.8">E2</text>
<text x="66.9" y="115.7">G1</text>
<text x="66.9" y="117.4">H2</text>
<text x="66.9" y="119.1">K1</text>
<text x="78.8" y="115.7">H3 / GCLK</text>
<text x="84.2" y="117.4">H1</text>
<text x="84.7" y="119.1">J1</text>
<text x="66.9" y="120.9">DGND</text>
<text x="66.9" y="122.6">J3</text>
<text x="66.9" y="124.3">K3 / GCLK</text>
<text x="81.6" y="120.9">DGND</text>
<text x="84.2" y="122.6">K2</text>
<text x="84.4" y="124.3">L3</text>
<text x="15.9" y="130.2">C</text>
<text x="66.9" y="126.1">M3</text>
<text x="66.9" y="127.8">L1</text>
<text x="66.9" y="129.5">+3.3VDD</text>
<text x="66.9" y="131.2">M2</text>
<text x="79.9" y="129.5">+3.3VDD</text>
<text x="83.9" y="127.8">M1</text>
<text x="84.2" y="126.1">N3</text>
<text x="84.2" y="131.2">N1</text>
<text x="279.8" y="130.2">C</text>
<text x="66.9" y="133">P1</text>
<text x="66.9" y="134.7">R1</text>
<text x="66.9" y="136.4">DGND</text>
<text x="81.6" y="136.4">DGND</text>
<text x="84.3" y="134.7">R2</text>
<text x="84.4" y="133">P2</text>
<text x="66.9" y="152.8">3.3V</text>
<text x="66.9" y="154.5">C7</text>
<text x="82.1" y="152.8">3.3V</text>
<text x="83.4" y="154.5">C8</text>
<text x="66.9" y="156.2">A8</text>
<text x="66.9" y="158">A9/GCLK</text>
<text x="66.9" y="159.7">A11</text>
<text x="66.9" y="161.4">A12</text>
<text x="78.8" y="158">C9/GCLK</text>
<text x="82.6" y="161.4">B12</text>
<text x="82.7" y="159.7">C11</text>
<text x="83.4" y="156.2">B8</text>
<text x="66.9" y="163.1">A13</text>
<text x="66.9" y="164.9">B14</text>
<text x="66.9" y="166.6">B10 / GCLK</text>
<text x="77.1" y="166.6">A10 / GCLK</text>
<text x="82.5" y="163.1">A14</text>
<text x="82.6" y="164.9">C13</text>
<text x="66.9" y="168.3">DGND</text>
<text x="80.7" y="168.3">DGND</text>
<text x="15.8" y="178">D</text>
<text x="279.8" y="178">D</text>
<text x="200.2" y="187.2">Title:</text>
<text x="207.2" y="191.6">Size:</text>
<text x="200.1" y="195">Date: 10/23/2017</text>
<text x="200.1" y="196.8">File:</text>
<text x="212.7" y="195">Time:</text>
<text x="234.6" y="192.5">Revision:</text>
<text x="250.7" y="196.8">Sheet</text>
<text x="257.9" y="196.8">of</text>
<text x="31" y="199.3">1</text>
<text x="64.4" y="199.3">2</text>
<text x="97.8" y="199.3">3</text>
<text x="131.2" y="199.3">4</text>
<text x="164.7" y="199.3">5</text>
<text x="198.1" y="199.3">6</text>
<text x="231.5" y="199.3">7</text>
<text x="265" y="199.3">8</text>
</g>
<g font-size="1.6" fill="#7f1416">
<text x="50.7" y="29.5">+3.3VDD</text>
<text x="95.6" y="28.6">+3.3VDD</text>
<text x="75.2" y="36.4">JP3</text>
<text x="116.8" y="40.7">1PPS_NV08C_A</text>
<text x="215.5" y="40.7">+3.3VDD</text>
<text x="34.3" y="42.4">EX_1PPS</text>
<text x="36.8" y="45.9">PPSD</text>
<text x="116.4" y="45.9">1PPS_OUT_FPGA</text>
<text x="117.8" y="47.6">1PPS_GPSDO_A</text>
<text x="239.6" y="43.3">+3.3VDD</text>
<text x="32.7" y="51.1">EX_IO_OK</text>
<text x="179.4" y="51.1">GND</text>
<text x="254.4" y="53.6">REF_CLK_BUF1</text>
<text x="32.9" y="54.5">EX_IO_EN</text>
<text x="254.6" y="58.8">REF_CLK_BUF2</text>
<text x="143.9" y="66.6">+3.3VDD</text>
<text x="175.7" y="66.6">+3.3VDD</text>
<text x="216.9" y="66.6">GND</text>
<text x="241" y="70.9">GND</text>
<text x="28.5" y="75.2">GPSDO_LOCKED</text>
<text x="153.9" y="77.8">GND</text>
<text x="168.4" y="77.8">GND</text>
<text x="54.7" y="84.7">GND</text>
<text x="55.9" y="89">+3.3VDD</text>
<text x="91.3" y="89.9">+3.3VDD</text>
<text x="93.6" y="84.7">GND</text>
<text x="74.4" y="94.1">JP2</text>
<text x="123.7" y="90.7">GND</text>
<text x="199.3" y="90.7">GND</text>
<text x="54.2" y="148.5">+3.3VDD</text>
<text x="54.7" y="145">GND</text>
<text x="90.4" y="148.5">+3.3VDD</text>
<text x="96.1" y="144.1">GND</text>
<text x="74.4" y="152">JP1</text>
<text x="57.3" y="174.3">GND</text>
<text x="90.1" y="175.2">GND</text>
</g>
<g font-size="1.6" fill="#282973">
<text x="65.8" y="34.7">B2</text>
<text x="117.3" y="38.1">Reserved_REST_TX_A</text>
<text x="179.4" y="39">P1</text>
<text x="182" y="45.9">GPSDO_10MHz</text>
<text x="219.1" y="45.7">R3</text>
<text x="219.4" y="47.6">4K7</text>
<text x="116.4" y="50.2">Reserved_1PPS_NSBD</text>
<text x="222.9" y="51.1">U3</text>
<text x="222.9" y="61.4">CDCLVC1103PW</text>
<text x="244.2" y="65.5">0.1uF</text>
<text x="244.2" y="63.8">C6</text>
<text x="151.1" y="69.3">C22</text>
<text x="172.5" y="69.3">C23</text>
<text x="129.8" y="74.3">U19</text>
<text x="151.1" y="74.2">0.1uF</text>
<text x="172.5" y="74.2">0.1uF</text>
<text x="185.4" y="74.3">U16</text>
<text x="129.8" y="86.4">DS90LT012</text>
<text x="185.4" y="86.4">DS90LT011ATMF</text>
<text x="65.8" y="170.9">XEM6001</text>
<text x="204.4" y="196.8">OPENTTP_V2_SCH2_V1.SchDoc</text>
<text x="219.1" y="195">1:58:38 PM</text>
</g>
<g font-size="1.6" fill="#ed2024">
<text x="168.7" y="76.1">Net Class 10MHz</text>
<text x="149.3" y="78.3">i</text>
<text x="174" y="78.3">i</text>
<text x="153.1" y="88.1">Net Class 10MHz</text>
<text x="158.5" y="85.9">i</text>
<text x="173.8" y="88.1">Net Class 10MHz</text>
<text x="179.2" y="85.9">i</text>
</g>
<text font-size="1.4" fill="#231f20" x="199.9" y="191.6">DrawnBy</text>
<g font-size="1.4" fill="#282973">
<text x="249.9" y="188.7">36 Bradfield Road</text>
<text x="249.9" y="190.4">West Lindfield</text>
<text x="250.1" y="186.7">National Measurement Institue</text>
<text x="200.1" y="193.2">AG1963</text>
<text x="207.9" y="193">A4</text>
<text x="241.5" y="192.5">V2.0</text>
<text x="249.9" y="192.2">NSW2070</text>
<text x="249.9" y="193.7">Australia</text>
</g>
<g font-size="1.2" fill="#7f1416">
<text x="44" y="41.6">EX_1PPS</text>
<text x="101" y="39.9">1PPS_NV08C_A</text>
<text x="189.8" y="40.8">GPSDO_CLK</text>
<text x="44" y="45.1">PPSD</text>
<text x="101" y="46.8">1PPS_GPSDO_A</text>
<text x="101" y="45.1">1PPS_OUT_FPGA</text>
<text x="44" y="50.2">EX_IO_OK</text>
<text x="44" y="53.7">EX_IO_EN</text>
<text x="204.4" y="52.9">GPSDO_CLK</text>
<text x="243.4" y="52.9">REF_CLK_BUF1</text>
<text x="101" y="55.4">FPGA_CLKIN</text>
<text x="204.4" y="56.3">REF_CLK_BUF0</text>
<text x="243.4" y="58">REF_CLK_BUF2</text>
<text x="44" y="74.4">GPSDO_LOCKED</text>
<text x="101" y="74.4">CR_2</text>
<text x="101" y="72.7">CR_1</text>
<text x="153.5" y="79.6">BUF0_10MHz_P</text>
<text x="153.5" y="83">BUF0_10MHz_N</text>
<text x="170.8" y="79.6">BUF0_10MHz_P</text>
<text x="170.8" y="83">BUF0_10MHz_N</text>
</g>
<g font-size="1.2" fill="#282973">
<text x="182.9" y="44.2">LTE_GPSDO</text>
<text x="69.9" y="176.1">B2:XEM6001- FPGA</text>
<text x="218.8" y="192.5">OPENTTPV2_3</text>
<text x="235.1" y="194.8">Anura Gajaweera</text>
<text x="255.5" y="196.9">3</text>
<text x="262.3" y="196.9">10</text>
</g>
<g font-size="1.2" fill="#231f20">
<text x="200.2" y="189.6">Project</text>
<text x="206.3" y="189.8">OPENTTP_V2.PrjPcb</text>
<text x="211.7" y="192.5">DOC NUM</text>
<text x="228.5" y="194.8">Author :</text>
</g>
</svg>
